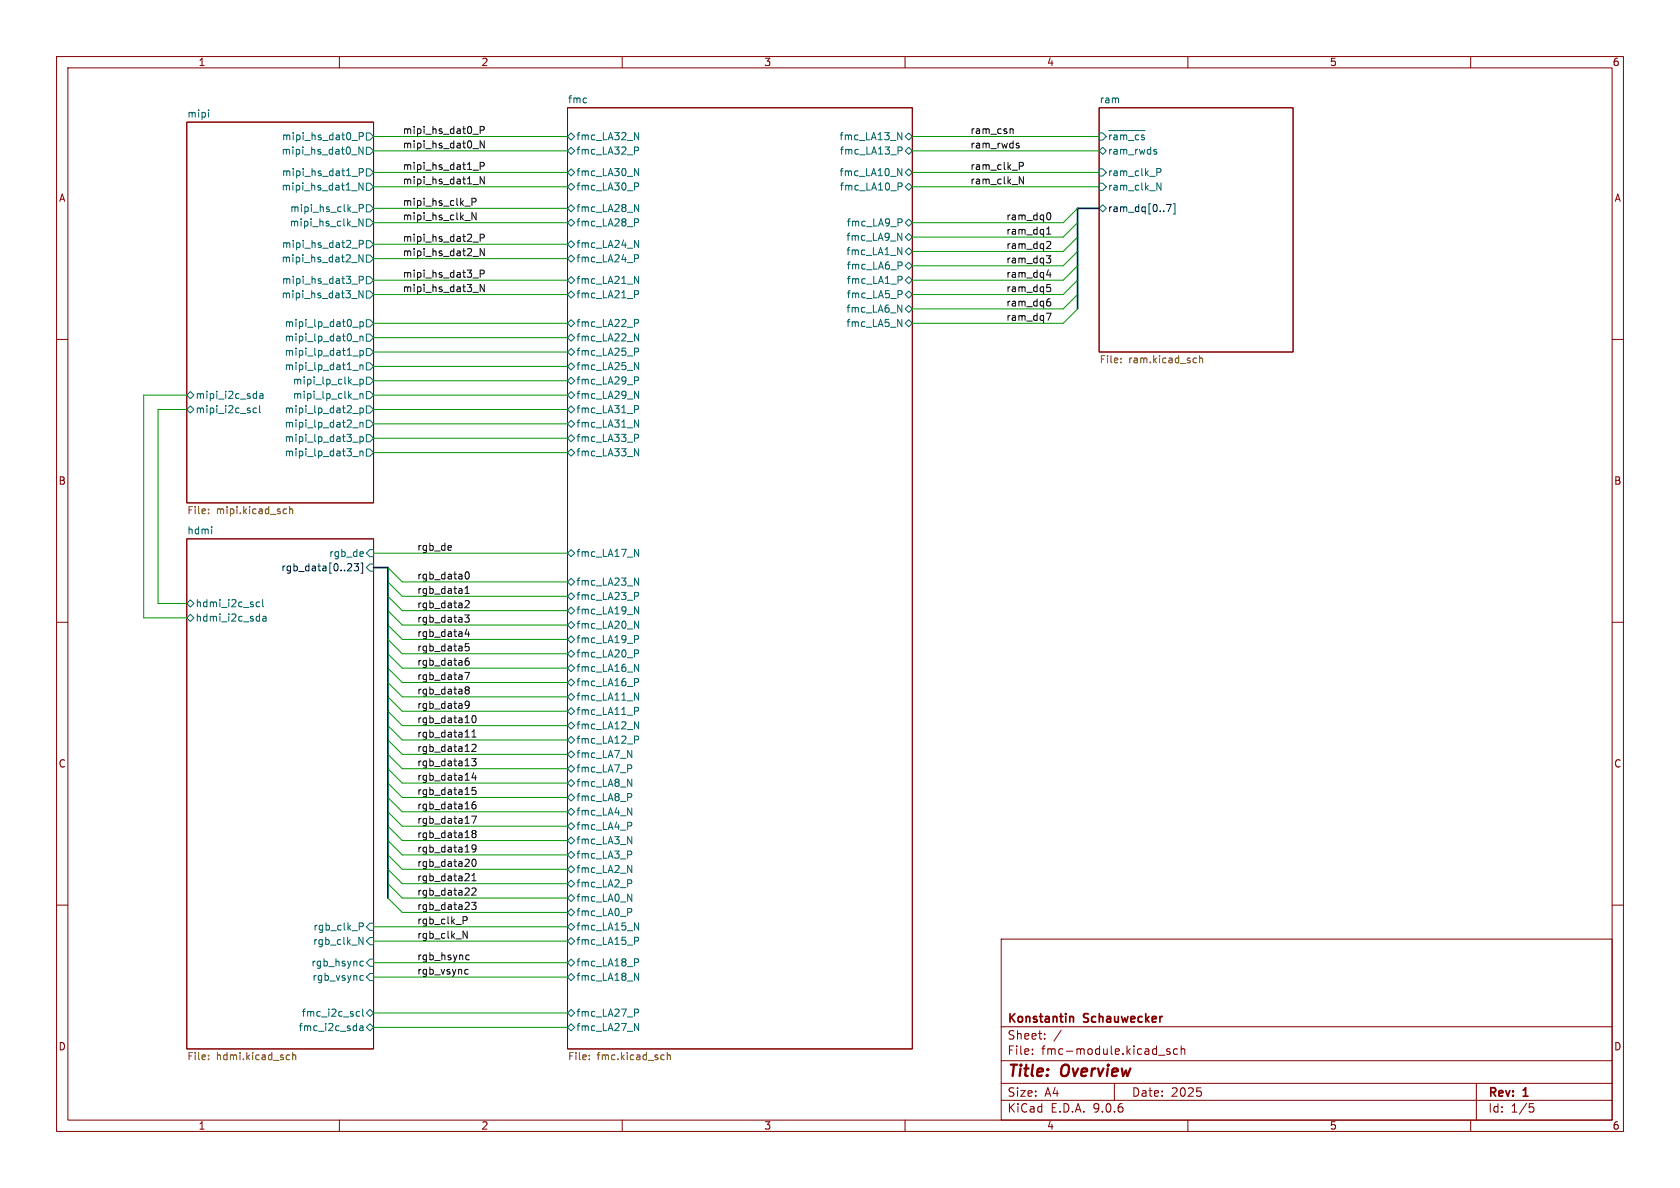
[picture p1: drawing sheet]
<svg xmlns="http://www.w3.org/2000/svg" width="297mm" height="210mm" viewBox="0 0 297 210" stroke-linecap="round" stroke-linejoin="round" font-family="sans-serif">
<g fill="none" stroke="#840000" stroke-width=".18">
<path d="M10 10h277v190h-277zM12 12h273v186h-273zM60 10v2M100.3 19.1h61v166.3h-61zM110 10v2M160 10v2M194.3 19.1h34.3v43.1h-34.3zM210 10v2M260 10v2M33 21.6h33v67.3h-33zM10 60h2M285 60h2"/>
<path d="M33 95.3h33v90.1h-33zM10 110h2M285 110h2M10 160h2M177 166h108v32h-108zM285 160h2M60 198v2M110 198v2M160 198v2M177 194.5h108M177 191.5h108M177 187.5h108"/>
<path d="M177 181.5h108M182.5 186.3v.1M182.5 185.5v.1M184.7 183.6v.1M184.7 182.8v.1M187.6 182.1l-1.3 2M197 191.5v3M204.8 186.5h1.2M206.8 185.5l-.3-.1-.3 .2 .1 .2 .5 .2v.3h-.6M208.2 185.5l-.5-.1-.2 .3v.4l.1 .2h.6M208.8 185.5l.2-.1 .4 .1 .1 .9M208.8 184.9v1.5"/>
<path d="M210 198v2M211.6 192.3h.7M212.2 192.9l.2 .3-.2 .5M260 198v2M261 191.5v6.5M270.4 195.1h.7M270.5 195.7h.4l.3 .3-.2 .5-.5 .1"/>
</g>
<path d="M189.3 179.7h.3l.2 .2v.8" fill="none" stroke="#840000" stroke-width=".3"/>
<g fill="none" stroke="#006464" stroke-width=".18">
<path d="M36.9 19.4v.2M36.9 19.9v.8M62.2 27.4h.9M62.2 33.7h.9M62.2 31.2h1M62.2 37.5h1M62.2 24.8h1M63.5 24.1l.6-.1 .1-.1v-.3l-.7-.2v1.3M63.5 30.5l.6-.1 .1-.2v-.3l-.7-.1v1.3M63.5 36.8l.6-.1 .1-.1v-.3l-.7-.2v1.3M64.2 26v1.2l-.7-1.2v1.2M64.2 32.3v1.3l-.7-1.3v1.3"/>
<path d="M64.2 38.7v1.2l-.7-1.2v1.2M64.8 29.8h.6l.6 .7-.6 .6h-.6zM64.8 26h.6l.6 .7-.6 .6h-.6zM64.8 38.7h.6l.6 .7-.6 .6h-.6zM64.8 32.4h.6l.6 .6-.6 .7h-.6zM64.8 36.2h.6l.6 .6-.6 .7h-.6zM64.8 23.5h.6l.6 .6-.6 .7h-.6zM100.3 26.7l.7-.7 .6 .7-.6 .6zM100.3 24.1l.7-.6 .6 .6-.6 .7zM100.3 36.8l.7-.6 .6 .6-.6 .7zM100.3 39.4l.7-.7 .6 .7-.6 .6zM100.3 30.5l.7-.7 .6 .7-.6 .6z"/>
<path d="M100.3 33l.7-.6 .6 .6-.6 .7zM112.2 26h.5l.2 .2-.1 .4h-.6M112.2 23.4l.7 1.3v-1.3M112.2 29.8l.7 1.3v-1.3M112.2 32.3h.5l.2 .3-.1 .3-.6 .1M112.2 36.1l.7 1.3v-1.3M112.2 38.7h.5l.2 .2-.1 .4h-.6M158.7 23.4l.7 1.3v-1.3M158.7 29.8l.7 1.3v-1.3M158.8 26h.4l.3 .2-.1 .4h-.6M158.8 32.3h.4l.3 .3-.1 .3-.6 .1M159.2 38.7l.3 .2-.1 .3-.2 .1"/>
<path d="M160 33l.7-.6 .6 .6-.6 .7zM160 39.4l.7-.7 .6 .7-.6 .6zM160 30.5l.7-.7 .6 .7-.6 .6zM160 26.7l.7-.7 .6 .7-.6 .6zM160 24.1l.7-.6 .6 .6-.6 .7zM194.3 32.4h.6l.7 .6-.7 .7h-.6zM194.3 23.5h.6l.7 .6-.7 .7h-.6zM194.3 36.8l.6-.6 .7 .6-.7 .7zM194.3 29.8h.6l.7 .7-.7 .6h-.6zM194.3 26.7l.6-.7 .7 .7-.7 .6zM196 23.1h6.5M204 26.8l.5 .1v.2l-.2 .1h-.3"/>
<path d="M204 26.5h.5M204.5 29.8h.5l.2 .2-.1 .4-.6 .1M204.5 32.3l.7 1.3v-1.3M62.2 52.8h.9M62.2 46.4h.9M62.2 40.1h.9M62.2 50.2h1M62.2 43.9h1M62.4 57.9h.9M63.5 43.2l.6-.1 .1-.2v-.3l-.7-.1v1.3M63.5 49.5l.6-.1 .1-.1v-.3l-.7-.2v1.3M63.6 56.9v1.3"/>
<path d="M63.6 59.4v.9M63.6 56.9h.4l.2 .2-.1 .6h-.5M63.6 59.5l.2-.1 .3 .1 .1 .8M64.2 45v1.3l-.7-1.3v1.3M64.2 51.4v1.2l-.7-1.2v1.2M64.8 56.5h.6l.6 .7-.6 .6h-.6zM64.8 48.9h.6l.6 .6-.6 .7h-.6zM64.8 51.4h.6l.6 .7-.6 .6h-.6zM64.8 45.1h.6l.6 .6-.6 .7h-.6zM64.8 59.1h.6l.6 .6-.6 .6h-.6zM64.8 42.5h.6l.6 .7-.6 .6h-.6zM100.3 45.7l.7-.6 .6 .6-.6 .7z"/>
<path d="M100.3 49.5l.7-.6 .6 .6-.6 .7zM100.3 52.1l.7-.7 .6 .7-.6 .6zM100.3 57.2l.7-.7 .6 .7-.6 .6zM100.3 59.7l.7-.6 .6 .6-.6 .6zM101 42.5l.6 .7-.6 .6-.7-.6zM112.2 42.5l.7 1.3v-1.3M112.2 45h.5l.2 .3-.1 .3-.6 .1M112.2 48.8l.7 1.3v-1.3M112.2 51.4h.5l.2 .2-.1 .4h-.6M112.2 56.5h.5l.2 .2-.1 .4h-.6M112.2 59l.7 1.3v-1.3M158.7 43.8l.7 1.2v-1.2"/>
<path d="M158.7 41.2l.7 1.3v-1.3M158.7 53.9l.7 1.3v-1.3M158.7 56.5l.7 1.2v-1.2M159.2 48.8l.3 .3-.1 .3-.2 .1M159.2 46.3l.3 .2-.1 .3-.2 .2M159.2 51.4l.3 .2-.1 .3-.2 .1M160 44.5l.7-.7 .6 .7-.6 .6zM160 49.5l.7-.6 .6 .6-.6 .7zM160 47l.7-.6 .6 .6-.6 .6zM160 57.2l.7-.7 .6 .7-.6 .6zM160 41.9l.7-.6 .6 .6-.6 .6zM160.7 54l.6 .6-.6 .6-.7-.6z"/>
<path d="M160.7 51.4l.6 .7-.6 .6-.7-.6zM33 69.9l.7-.7 .6 .7-.6 .6zM33.7 71.8l.6 .6-.6 .6-.7-.6zM45.3 72.2l-.3-.1-.3 .3 .2 .5h.4M45.9 71.7v1.1l.2 .2M46 69.6h.4l.1 .8M46.5 69.9h-.4l-.2 .2 .2 .3h.4M62.4 62.9h.9M62.4 73.1h.9M62.4 75.6h.9M62.4 60.4h.9M62.4 78.2h.9"/>
<path d="M62.4 70.6h.9M62.4 65.5h.9M62.4 68h.9M63.6 62v1.2M63.6 64.5v.8M63.6 67v1.3M63.6 69.6v.8M63.6 72.1v1.3M63.6 74.7v.8M63.6 77.2v1.3M63.6 79.7v.9M63.6 62h.4l.2 .2-.1 .5h-.5"/>
<path d="M63.6 67.1l.4-.1 .2 .3-.1 .5h-.5M63.6 72.2l.4-.1 .2 .3-.1 .5h-.5M63.6 77.3l.4-.1 .2 .2-.1 .6h-.5M63.6 79.9l.2-.2 .3 .1 .1 .8M63.6 64.6l.2-.1 .3 .1 .1 .7M63.6 69.7l.2-.1h.3l.1 .8M63.6 74.8l.2-.1h.3l.1 .8M64.8 61.6h.6l.6 .6-.6 .7h-.6zM64.8 79.4h.6l.6 .6-.6 .6h-.6zM64.8 71.8h.6l.6 .6-.6 .6h-.6zM64.8 74.3h.6l.6 .6-.6 .7h-.6zM64.8 76.8h.6l.6 .7-.6 .6h-.6z"/>
<path d="M64.8 69.2h.6l.6 .7-.6 .6h-.6zM64.8 64.1h.6l.6 .7-.6 .6h-.6zM64.8 66.7h.6l.6 .6-.6 .6h-.6zM100.3 77.5l.7-.7 .6 .7-.6 .6zM100.3 74.9l.7-.6 .6 .6-.6 .7zM100.3 69.9l.7-.7 .6 .7-.6 .6zM100.3 67.3l.7-.6 .6 .6-.6 .6zM100.3 62.2l.7-.6 .6 .6-.6 .7zM100.3 64.8l.7-.7 .6 .7-.6 .6zM101 71.8l.6 .6-.6 .6-.7-.6zM112.2 61.5h.5l.2 .3-.1 .3-.6 .1M112.2 64.1l.7 1.2v-1.2"/>
<path d="M112.2 66.6h.5l.2 .3-.1 .3-.6 .1M112.2 69.2l.7 1.2v-1.2M112.2 71.7h.5l.2 .2-.1 .4-.6 .1M112.2 74.2l.7 1.3v-1.3M112.2 76.8h.5l.2 .2-.1 .4h-.6M112.2 79.3l.7 1.3v-1.3M37.4 93.1v.1M37.4 93.5v.9M62.4 80.7h.9M64.1 97.5l.1 .3-.6 .1M64.2 98.3l-.1 .1M65.4 97.2h.6v1.2h-.6l-.6-.6z"/>
<path d="M65.4 99.7h.6v1.3h-.6l-.6-.7zM100.3 80l.7-.6 .6 .6-.6 .6zM100.3 97.8l.7-.6 .6 .6-.6 .6zM112.2 97.1l.7 1.3v-1.3M33 106.7l.7-.7 .6 .7-.6 .6zM33.7 108.6l.6 .6-.6 .7-.7-.7zM45.9 106.5l-.4-.1-.2 .3 .1 .5h.5M46.4 106v1.1l.2 .2M46.5 109h.5v.8M47 109.3h-.4l-.2 .2 .2 .3 .4-.1M100.3 113l.7-.6 .6 .6-.6 .7zM100.3 108l.7-.7 .6 .7-.6 .6z"/>
<path d="M100.3 110.5l.7-.6 .6 .6-.6 .6zM100.3 115.6l.7-.7 .6 .7-.6 .6zM100.3 118.1l.7-.6 .6 .6-.6 .6zM100.3 102.9l.7-.7 .6 .7-.6 .6zM100.3 105.4l.7-.6 .6 .6-.6 .6zM112.2 102.2l.7 1.2v-1.2M112.2 104.7h.5l.2 .3-.1 .3-.6 .1M112.2 107.3l.7 1.2v-1.2M112.2 109.8l.7 1.3v-1.3M112.2 112.3h.5l.2 .3-.1 .3-.6 .1M112.2 114.9h.5l.2 .2-.1 .4h-.6M112.2 117.4l.7 1.3v-1.3"/>
<path d="M112.2 120h.5l.2 .2-.1 .4h-.6M100.3 123.2l.7-.6 .6 .6-.6 .6zM100.3 125.7l.7-.6 .6 .6-.6 .7zM100.3 135.9l.7-.6 .6 .6-.6 .6zM100.3 133.4l.7-.7 .6 .7-.6 .6zM100.3 128.3l.7-.7 .6 .7-.6 .6zM100.3 138.4l.7-.6 .6 .6-.6 .7zM100.3 120.7l.7-.7 .6 .7-.6 .6zM101 130.2l.6 .6-.6 .6-.7-.6zM111 132.7l.7 1.2v-1.2M111 137.7l.7 1.3v-1.3M111.4 135.2l.3 .2-.1 .3-.2 .2"/>
<path d="M112.2 122.5l.7 1.3v-1.3M112.2 125h.5l.2 .3-.1 .3-.6 .1M112.2 127.6l.7 1.2v-1.2M112.2 130.1h.5l.2 .3-.1 .3-.6 .1M100.3 146.1l.7-.7 .6 .7-.6 .6zM100.3 143.5l.7-.6 .6 .6-.6 .6zM100.3 156.2l.7-.6 .6 .6-.6 .6zM100.3 141l.7-.7 .6 .7-.6 .6zM100.3 151.1l.7-.6 .6 .6-.6 .7zM100.3 148.6l.7-.6 .6 .6-.6 .6zM100.3 158.8l.7-.7 .6 .7-.6 .6zM101 153l.6 .7-.6 .6-.7-.6z"/>
<path d="M111 142.8l.7 1.3v-1.3M111 147.9l.7 1.3v-1.3M111 153l.7 1.2v-1.2M111 158.1l.7 1.2v-1.2M111.4 140.3l.3 .2-.1 .3-.2 .1M111.4 145.4l.3 .2-.1 .3-.2 .1M111.4 150.4l.3 .3-.1 .3-.2 .1M111.4 155.5l.3 .3-.1 .3-.2 .1M63 179.4l.2 .2h.4M63.5 165.7l.7 1.2v-1.2M63.5 163.1h.5l.2 .3-.1 .3-.6 .1M63.6 178.9l-.4-.1-.2 .2"/>
<path d="M63.7 170.6l.2 .2 .3-.1M63.8 173.2h.4M63.8 172.5h.4M64.1 178.4v1.1l.2 .1M64.2 170l-.3-.1-.2 .1M64.8 179.1l.6-.7 .6 .7-.6 .6zM65.4 163.2h.6v1.3h-.6l-.6-.7zM65.4 169.5h.6v1.3h-.6l-.6-.6zM65.4 165.7h.6v1.3h-.6l-.6-.6zM65.4 172.1h.6v1.3h-.6l-.6-.7zM100.3 166.4l.7-.7 .6 .7-.6 .6zM100.3 163.8l.7-.6 .6 .6-.6 .7z"/>
<path d="M100.3 161.3l.7-.6 .6 .6-.6 .6zM100.3 179.1l.7-.7 .6 .7-.6 .6zM100.3 172.7l.7-.6 .6 .6-.6 .7zM100.3 170.2l.7-.7 .6 .7-.6 .6zM111.4 160.6l.3 .2-.1 .3-.2 .2M112.2 163.1l.7 1.3v-1.3M112.2 165.7h.5l.2 .2-.1 .4h-.6M112.2 169.5h.5l.2 .2-.1 .4-.6 .1M112.2 172l.7 1.3v-1.3M112.2 178.4h.5l.2 .2-.1 .4h-.6M63.6 181.4h.5l.1 .8M64.2 181.6l-.4 .1-.2 .2 .2 .3 .4-.1"/>
<path d="M64.8 181.6l.6-.6 .6 .6-.6 .6zM100.3 181.6l.7-.6 .6 .6-.6 .6zM112.2 180.9l.7 1.3v-1.3"/>
</g>
<g fill="none" stroke="#725600" stroke-width=".18">
<path d="M198.2 64v.1M198.2 63.4v.1M211.4 63.3l.1 .1M211.5 64.1h-.1M212.1 62.9v1.2M212.1 63.4l.2-.1 .3 .1v.7M36.9 90.7v.1M36.9 90v.1M50.3 90h.4M50.7 90.7l-.4 .1M51.2 90.1l.2-.1h.3v.8M51.2 89.5v1.3"/>
<path d="M36.9 186.5v.2M36.9 187.2v.1M50.8 186.5h.4M51.2 187.3h-.4M51.7 186.1v1.2M51.7 186.6l.2-.1h.3l.1 .8M104.2 187.2v.1M104.2 186.5v.2M117.1 186.5h.3M117.4 187.3h-.3M118 186.6l.1-.1h.4v.8M118 186.1v1.2"/>
</g>
<path d="M206.2 36.1h.9l-.6 1.3M207.4 36h.3v1.8h-.3M61.9 99.6l.3 .3-.1 .3-.7 .7h.8M63.4 99.6l-.4 .5 .3 .1v.6l-.2 .1-.5-.1M64.1 99.5v1.8h-.3" fill="none" stroke="#000084" stroke-width=".18"/>
<g fill="none" stroke="#0f0f0f" stroke-width=".18">
<path d="M82.2 36.4h.9M82.2 39h.9M83.4 35.7h.6l.2-.2-.1-.3-.7-.2v1.3M83.6 26.3h1M83.6 23.7h1M83.6 30.1h1M83.6 32.6h1M84.2 37.6v1.3l-.8-1.3v1.3M84.9 29.4l.6-.1 .1-.2v-.3l-.7-.1v1.3M84.9 23h.6l.1-.2v-.3l-.7-.2v1.3M85.6 24.9v1.3l-.7-1.3v1.3M85.6 31.2v1.3l-.7-1.3v1.3"/>
<path d="M178.6 22.8h.4l.1 .8M179.7 25.7l.4 .1 .1 .2-.2 .2-.3-.1M179.7 25.4h.4M180.2 31.2l.7 1.3v-1.3M180.2 28.7h.5l.2 .2-.1 .4-.6 .1M185.2 37.6h.1a.68 .68 0 0 1 .5 .6 .68 .68 0 0 1-.5 .7l-.1-.1M83.6 51.7h1M83.6 49.1h1M83.6 45.3h1M83.6 42.8h1M84.9 42.1l.6-.1 .1-.2v-.3l-.7-.1v1.3M84.9 48.4h.6l.1-.2v-.3l-.7-.2v1.3"/>
<path d="M85.6 43.9v1.3l-.7-1.3v1.3M85.6 50.3v1.3l-.7-1.3v1.3M185 45.2h.8l-.5 .5 .4 .1 .1 .4-.3 .3h-.3M185 55.4h.8l-.5 1.2M185 48.6h.8M185 41.4h.8M185 40.5l.4-.4v1.3M185.1 50.3h.6M185.2 42.7h.4l.2 .3-.8 .9h.8M185.2 50.8h.3l.3 .2-.2 .5-.4 .1M185.3 53.3h.2l.3 .3-.1 .4-.4 .1M185.6 48.2v.8"/>
<path d="M185.6 52.8l-.3 .1M79.6 96.4l.2 .3-.6 .2M79.7 97.2l-.1 .1M82.2 108.7h.8l-.5 .5 .4 .1v.6l-.2 .1-.5-.1M82.2 118.9h.8l-.5 1.2M82.2 106.3l.5-.1 .3 .3-.8 .9h.8M82.2 104.9h.8M82.2 104l.4-.4v1.3M82.3 101.2l.2-.1a.68 .68 0 0 1 .5 .6 .68 .68 0 0 1-.5 .7l-.2-.2-.1-.3zM82.5 111.2l-.3 .9h.8M82.8 116.3l-.3 .1a.86 .86 0 0 0 0 1.2l.4-.1 .1-.4-.3-.3h-.2l-.3 .3M82.8 111.7v.8"/>
<path d="M82.9 113.8h-.6l-.1 .6 .2-.1h.4l.2 .2-.1 .4-.2 .2-.5-.2M82.2 130.3h.8M82.5 122l-.3-.3 .3-.3h.2l.3 .2-.3 .4M82.5 122l-.3 .2 .1 .4 .2 .1 .3-.1 .2-.2v-.2l-.3-.2M82.5 122h.2M83 124.5l-.3 .2h-.4l-.1-.2 .1-.5 .4-.1 .2 .2a.84 .84 0 0 1-.3 1.1h-.3M83.4 134.1h.8l-.5 .5 .4 .1v.6l-.2 .1-.5-.1M83.4 131.7l.5-.1 .3 .3-.8 .9h.8M83.4 129.4l.4-.4v1.3M83.4 130.3h.8M83.6 126.6l.1-.1a.68 .68 0 0 1 .5 .6 .68 .68 0 0 1-.5 .7l-.1-.2-.2-.3zM83.7 136.6l-.3 .9h.8"/>
<path d="M84 137.1v.8M84.1 139.2h-.6l-.1 .6 .2-.1h.4l.2 .2-.1 .4-.2 .2-.5-.2M82.8 154.5l.2 .2-.1 .3-.7 .7h.8M83.4 159.5h.8l-.5 .5 .4 .1v.6l-.2 .1-.5-.1M83.4 144.3h.8l-.5 1.2M83.4 157.1l.5-.1 .3 .3-.8 .9h.8M83.4 155.7h.8M83.4 154.8l.4-.4v1.3M83.6 152l.1-.1a.68 .68 0 0 1 .5 .6 .68 .68 0 0 1-.5 .7l-.1-.2-.2-.3zM83.7 147.4l-.3 .2 .1 .4 .2 .1 .3-.1 .2-.2v-.2l-.3-.2M83.7 147.4l-.3-.3 .3-.3h.2l.3 .2-.3 .4M83.7 147.4h.2"/>
<path d="M84 141.7l-.3 .1a.86 .86 0 0 0 0 1.2l.4-.1 .1-.4-.3-.3h-.2l-.3 .3M84.2 149.9l-.3 .2h-.2l-.3-.2 .2-.5 .3-.1 .2 .2a.84 .84 0 0 1-.3 1.1h-.2M81.9 162h.4l.3 .3-.1 .4h-.6M81.9 164.6l.7 1.3v-1.3M82.3 172.1h.5M82.3 171.4h.5M82.4 169.5l.2 .2 .4-.1M83 168.9l-.4-.1-.2 .1"/>
</g>
<path d="M194.3 36.8h-3.8v17.8M66 100.3h2.6v58.5" fill="none" stroke="#000084" stroke-width=".3"/>
<g fill="none" stroke="#009600" stroke-width=".18">
<path d="M66 39.4h34.3M66 33h34.3M66 24.1h34.3M66 26.7h34.3M66 30.5h34.3M66 36.8h34.3M161.3 33h33M161.3 24.1h33M161.3 26.7h33M161.3 30.5h33M190.5 39.4l-2.5 2.5h-26.7M190.5 36.8l-2.5 2.6h-26.7"/>
<path d="M66 57.2h34.3M66 52.1h34.3M66 49.5h34.3M66 43.2h34.3M66 45.7h34.3M66 59.7h34.3M190.5 54.6l-2.5 2.6h-26.7M190.5 49.5l-2.5 2.6h-26.7M190.5 52.1l-2.5 2.5h-26.7M190.5 44.5l-2.5 2.5h-26.7M190.5 41.9l-2.5 2.6h-26.7M190.5 47l-2.5 2.5h-26.7"/>
<path d="M33 69.9h-7.6v39.3h7.6M33 72.4h-5.1v34.3h5.1M66 64.8h34.3M66 69.9h34.3M66 72.4h34.3M66 74.9h34.3M66 77.5h34.3M66 67.3h34.3M66 62.2h34.3M66 97.8h34.3M66 80h34.3M68.6 108l2.5 2.5h29.2"/>
<path d="M68.6 105.4l2.5 2.6h29.2M68.6 110.5l2.5 2.5h29.2M68.6 113l2.5 2.6h29.2M68.6 118.1l2.5 2.6h29.2M68.6 102.9l2.5 2.5h29.2M68.6 115.6l2.5 2.5h29.2M68.6 100.3l2.5 2.6h29.2M68.6 133.4l2.5 2.5h29.2M68.6 135.9l2.5 2.5h29.2M68.6 128.3l2.5 2.5h29.2M68.6 123.2l2.5 2.5h29.2M68.6 125.7l2.5 2.6h29.2"/>
<path d="M68.6 130.8l2.5 2.6h29.2M68.6 138.4l2.5 2.6h29.2M68.6 120.7l2.5 2.5h29.2M68.6 146.1l2.5 2.5h29.2M68.6 141l2.5 2.5h29.2M68.6 143.5l2.5 2.6h29.2M68.6 158.8l2.5 2.5h29.2M68.6 148.6l2.5 2.5h29.2M68.6 156.2l2.5 2.6h29.2M68.6 153.7l2.5 2.5h29.2M68.6 151.1l2.5 2.6h29.2M66 163.8h34.3"/>
<path d="M66 172.7h34.3M66 170.2h34.3M66 179.1h34.3M66 166.4h34.3M66 181.6h34.3"/>
</g>
<g font-size="2.8" fill="#840000">
<text x="178" y="190.9">Title:</text>
<text x="187.7" y="190.9">Overview</text>
</g>
<g font-size="2.1" fill="#840000">
<text x="178" y="184">Sheet:</text>
<text x="178" y="181.2">Konstantin</text>
<text x="191.7" y="181.2">Schauwecker</text>
<text x="178" y="186.7">File:</text>
<text x="184.1" y="186.7">fmc-module.kicad_sch</text>
<text x="178" y="196.9">KiCad</text>
<text x="178" y="194.1">Size:</text>
<text x="184.7" y="194.1">A4</text>
<text x="185.7" y="196.9">E.D.A.</text>
<text x="193.3" y="196.9">9.0.6</text>
<text x="200" y="194.1">Date:</text>
<text x="207" y="194.1">2025</text>
<text x="263" y="194.3">Rev:</text>
<text x="263" y="196.9">Id:</text>
<text x="267.1" y="196.9">1/5</text>
<text x="269.4" y="194.3">1</text>
</g>
<g font-size="1.8" fill="#840000">
<text x="35" y="11.9">1</text>
<text x="85" y="11.9">2</text>
<text x="135" y="11.9">3</text>
<text x="185" y="11.9">4</text>
<text x="235" y="11.9">5</text>
<text x="285" y="11.9">6</text>
<text x="10.3" y="35.9">A</text>
<text x="285.3" y="35.9">A</text>
<text x="10.3" y="85.9">B</text>
<text x="285.3" y="85.9">B</text>
<text x="10.3" y="135.9">C</text>
<text x="285.3" y="135.9">C</text>
<text x="10.3" y="185.9">D</text>
<text x="285.3" y="185.9">D</text>
<text x="35" y="199.9">1</text>
<text x="85" y="199.9">2</text>
<text x="135" y="199.9">3</text>
<text x="185" y="199.9">4</text>
<text x="235" y="199.9">5</text>
<text x="285" y="199.9">6</text>
</g>
<g font-size="1.8" fill="#006464">
<text x="33" y="20.9">mipi</text>
<text x="100.3" y="18.3">fmc</text>
<text x="194.3" y="18.3">ram</text>
<text x="49.7" y="27.5">mipi_hs_dat0_N</text>
<text x="49.7" y="25">mipi_hs_dat0_P</text>
<text x="101.8" y="27.5">fmc_LA32_P</text>
<text x="101.8" y="25">fmc_LA32_N</text>
<text x="148.3" y="25">fmc_LA13_N</text>
<text x="148.4" y="27.5">fmc_LA13_P</text>
<text x="195.8" y="25">~{ram_cs}</text>
<text x="195.8" y="27.5">ram_rwds</text>
<text x="49.7" y="33.9">mipi_hs_dat1_N</text>
<text x="49.7" y="31.3">mipi_hs_dat1_P</text>
<text x="101.8" y="31.3">fmc_LA30_N</text>
<text x="101.8" y="33.9">fmc_LA30_P</text>
<text x="148.3" y="31.3">fmc_LA10_N</text>
<text x="148.4" y="33.9">fmc_LA10_P</text>
<text x="195.8" y="33.9">ram_clk_N</text>
<text x="195.8" y="31.3">ram_clk_P</text>
<text x="51.1" y="40.2">mipi_hs_clk_N</text>
<text x="51.2" y="37.7">mipi_hs_clk_P</text>
<text x="101.8" y="37.7">fmc_LA28_N</text>
<text x="101.8" y="40.2">fmc_LA28_P</text>
<text x="149.6" y="40.2">fmc_LA9_P</text>
<text x="49.7" y="46.6">mipi_hs_dat2_N</text>
<text x="49.7" y="44">mipi_hs_dat2_P</text>
<text x="101.8" y="44">fmc_LA24_N</text>
<text x="101.8" y="46.6">fmc_LA24_P</text>
<text x="149.5" y="45.3">fmc_LA1_N</text>
<text x="149.5" y="42.8">fmc_LA9_N</text>
<text x="149.6" y="47.9">fmc_LA6_P</text>
<text x="49.7" y="52.9">mipi_hs_dat3_N</text>
<text x="49.7" y="50.4">mipi_hs_dat3_P</text>
<text x="101.8" y="50.4">fmc_LA21_N</text>
<text x="101.8" y="52.9">fmc_LA21_P</text>
<text x="149.6" y="50.4">fmc_LA1_P</text>
<text x="149.6" y="52.9">fmc_LA5_P</text>
<text x="50.2" y="58">mipi_lp_dat0_p</text>
<text x="101.8" y="58">fmc_LA22_P</text>
<text x="149.5" y="58">fmc_LA5_N</text>
<text x="149.5" y="55.5">fmc_LA6_N</text>
<text x="50.2" y="63.1">mipi_lp_dat1_p</text>
<text x="50.2" y="60.6">mipi_lp_dat0_n</text>
<text x="50.2" y="65.6">mipi_lp_dat1_n</text>
<text x="101.8" y="63.1">fmc_LA25_P</text>
<text x="101.8" y="65.6">fmc_LA25_N</text>
<text x="101.8" y="60.6">fmc_LA22_N</text>
<text x="34.5" y="70.7">mipi_i2c_sda</text>
<text x="51.7" y="70.7">mipi_lp_clk_n</text>
<text x="51.7" y="68.2">mipi_lp_clk_p</text>
<text x="101.8" y="70.7">fmc_LA29_N</text>
<text x="101.8" y="68.2">fmc_LA29_P</text>
<text x="34.5" y="73.3">mipi_i2c_scl</text>
<text x="50.2" y="73.3">mipi_lp_dat2_p</text>
<text x="50.2" y="75.8">mipi_lp_dat2_n</text>
<text x="101.8" y="73.3">fmc_LA31_P</text>
<text x="101.8" y="75.8">fmc_LA31_N</text>
<text x="50.2" y="80.9">mipi_lp_dat3_n</text>
<text x="50.2" y="78.3">mipi_lp_dat3_p</text>
<text x="101.8" y="80.9">fmc_LA33_N</text>
<text x="101.8" y="78.3">fmc_LA33_P</text>
<text x="33" y="94.5">hdmi</text>
<text x="101.8" y="98.7">fmc_LA17_N</text>
<text x="34.5" y="107.5">hdmi_i2c_scl</text>
<text x="101.8" y="103.7">fmc_LA23_N</text>
<text x="101.8" y="106.3">fmc_LA23_P</text>
<text x="34.5" y="110.1">hdmi_i2c_sda</text>
<text x="101.8" y="113.9">fmc_LA19_P</text>
<text x="101.8" y="108.8">fmc_LA19_N</text>
<text x="101.8" y="111.4">fmc_LA20_N</text>
<text x="101.8" y="116.4">fmc_LA20_P</text>
<text x="101.8" y="119">fmc_LA16_N</text>
<text x="101.8" y="124.1">fmc_LA11_N</text>
<text x="101.8" y="121.5">fmc_LA16_P</text>
<text x="101.8" y="126.6">fmc_LA11_P</text>
<text x="101.8" y="129.1">fmc_LA12_N</text>
<text x="101.8" y="131.7">fmc_LA12_P</text>
<text x="101.8" y="136.8">fmc_LA7_P</text>
<text x="101.8" y="134.2">fmc_LA7_N</text>
<text x="101.8" y="139.3">fmc_LA8_N</text>
<text x="101.8" y="141.8">fmc_LA8_P</text>
<text x="101.8" y="146.9">fmc_LA4_P</text>
<text x="101.8" y="144.4">fmc_LA4_N</text>
<text x="101.8" y="149.5">fmc_LA3_N</text>
<text x="101.8" y="154.5">fmc_LA2_N</text>
<text x="101.8" y="152">fmc_LA3_P</text>
<text x="101.8" y="157.1">fmc_LA2_P</text>
<text x="101.8" y="159.6">fmc_LA0_N</text>
<text x="55.2" y="167.2">rgb_clk_N</text>
<text x="55.3" y="164.7">rgb_clk_P</text>
<text x="101.8" y="167.2">fmc_LA15_P</text>
<text x="101.8" y="164.7">fmc_LA15_N</text>
<text x="101.8" y="162.2">fmc_LA0_P</text>
<text x="54.9" y="171">rgb_hsync</text>
<text x="55.1" y="173.6">rgb_vsync</text>
<text x="101.8" y="173.6">fmc_LA18_N</text>
<text x="101.8" y="171">fmc_LA18_P</text>
<text x="53.2" y="179.9">fmc_i2c_scl</text>
<text x="101.8" y="179.9">fmc_LA27_P</text>
<text x="52.7" y="182.5">fmc_i2c_sda</text>
<text x="101.8" y="182.5">fmc_LA27_N</text>
</g>
<g font-size="1.8" fill="#0f0f0f">
<text x="71.1" y="23.8">mipi_hs_dat0_P</text>
<text x="171.4" y="23.8">ram_csn</text>
<text x="71.1" y="26.3">mipi_hs_dat0_N</text>
<text x="171.4" y="26.3">ram_rwds</text>
<text x="71.1" y="30.1">mipi_hs_dat1_P</text>
<text x="71.1" y="32.7">mipi_hs_dat1_N</text>
<text x="171.4" y="32.7">ram_clk_N</text>
<text x="171.4" y="30.1">ram_clk_P</text>
<text x="71.1" y="36.5">mipi_hs_clk_P</text>
<text x="71.1" y="39">mipi_hs_clk_N</text>
<text x="177.8" y="39">ram_dq0</text>
<text x="177.8" y="41.6">ram_dq1</text>
<text x="71.1" y="45.4">mipi_hs_dat2_N</text>
<text x="71.1" y="42.8">mipi_hs_dat2_P</text>
<text x="177.8" y="44.1">ram_dq2</text>
<text x="177.8" y="46.6">ram_dq3</text>
<text x="71.1" y="51.7">mipi_hs_dat3_N</text>
<text x="71.1" y="49.2">mipi_hs_dat3_P</text>
<text x="177.8" y="49.2">ram_dq4</text>
<text x="177.8" y="51.7">ram_dq5</text>
<text x="177.8" y="56.8">ram_dq7</text>
<text x="177.8" y="54.3">ram_dq6</text>
<text x="73.7" y="97.4">rgb_de</text>
<text x="73.7" y="107.6">rgb_data2</text>
<text x="73.7" y="102.5">rgb_data0</text>
<text x="73.7" y="105.1">rgb_data1</text>
<text x="73.7" y="110.1">rgb_data3</text>
<text x="73.7" y="112.7">rgb_data4</text>
<text x="73.7" y="117.8">rgb_data6</text>
<text x="73.7" y="115.2">rgb_data5</text>
<text x="73.7" y="125.4">rgb_data9</text>
<text x="73.7" y="122.8">rgb_data8</text>
<text x="73.7" y="120.3">rgb_data7</text>
<text x="73.7" y="127.9">rgb_data10</text>
<text x="73.7" y="130.5">rgb_data11</text>
<text x="73.7" y="133">rgb_data12</text>
<text x="73.7" y="135.5">rgb_data13</text>
<text x="73.7" y="143.2">rgb_data16</text>
<text x="73.7" y="138.1">rgb_data14</text>
<text x="73.7" y="140.6">rgb_data15</text>
<text x="73.7" y="148.2">rgb_data18</text>
<text x="73.7" y="145.7">rgb_data17</text>
<text x="73.7" y="153.3">rgb_data20</text>
<text x="73.7" y="155.9">rgb_data21</text>
<text x="73.7" y="150.8">rgb_data19</text>
<text x="73.7" y="158.4">rgb_data22</text>
<text x="73.7" y="160.9">rgb_data23</text>
<text x="73.7" y="163.5">rgb_clk_P</text>
<text x="73.7" y="166">rgb_clk_N</text>
<text x="73.7" y="172.4">rgb_vsync</text>
<text x="73.7" y="169.8">rgb_hsync</text>
</g>
<g font-size="1.8" fill="#000084">
<text x="195.8" y="37.7">ram_dq[0..7]</text>
<text x="49.6" y="101.2">rgb_data[0..23]</text>
<text x="58.1" y="98.7">rgb_de</text>
</g>
<g font-size="1.8" fill="#725600">
<text x="194.3" y="64.5">File:</text>
<text x="199.5" y="64.5">ram.kicad_sch</text>
<text x="33" y="91.2">File:</text>
<text x="38.2" y="91.2">mipi.kicad_sch</text>
<text x="33" y="187.7">File:</text>
<text x="38.2" y="187.7">hdmi.kicad_sch</text>
<text x="100.3" y="187.7">File:</text>
<text x="105.6" y="187.7">fmc.kicad_sch</text>
</g>
</svg>
